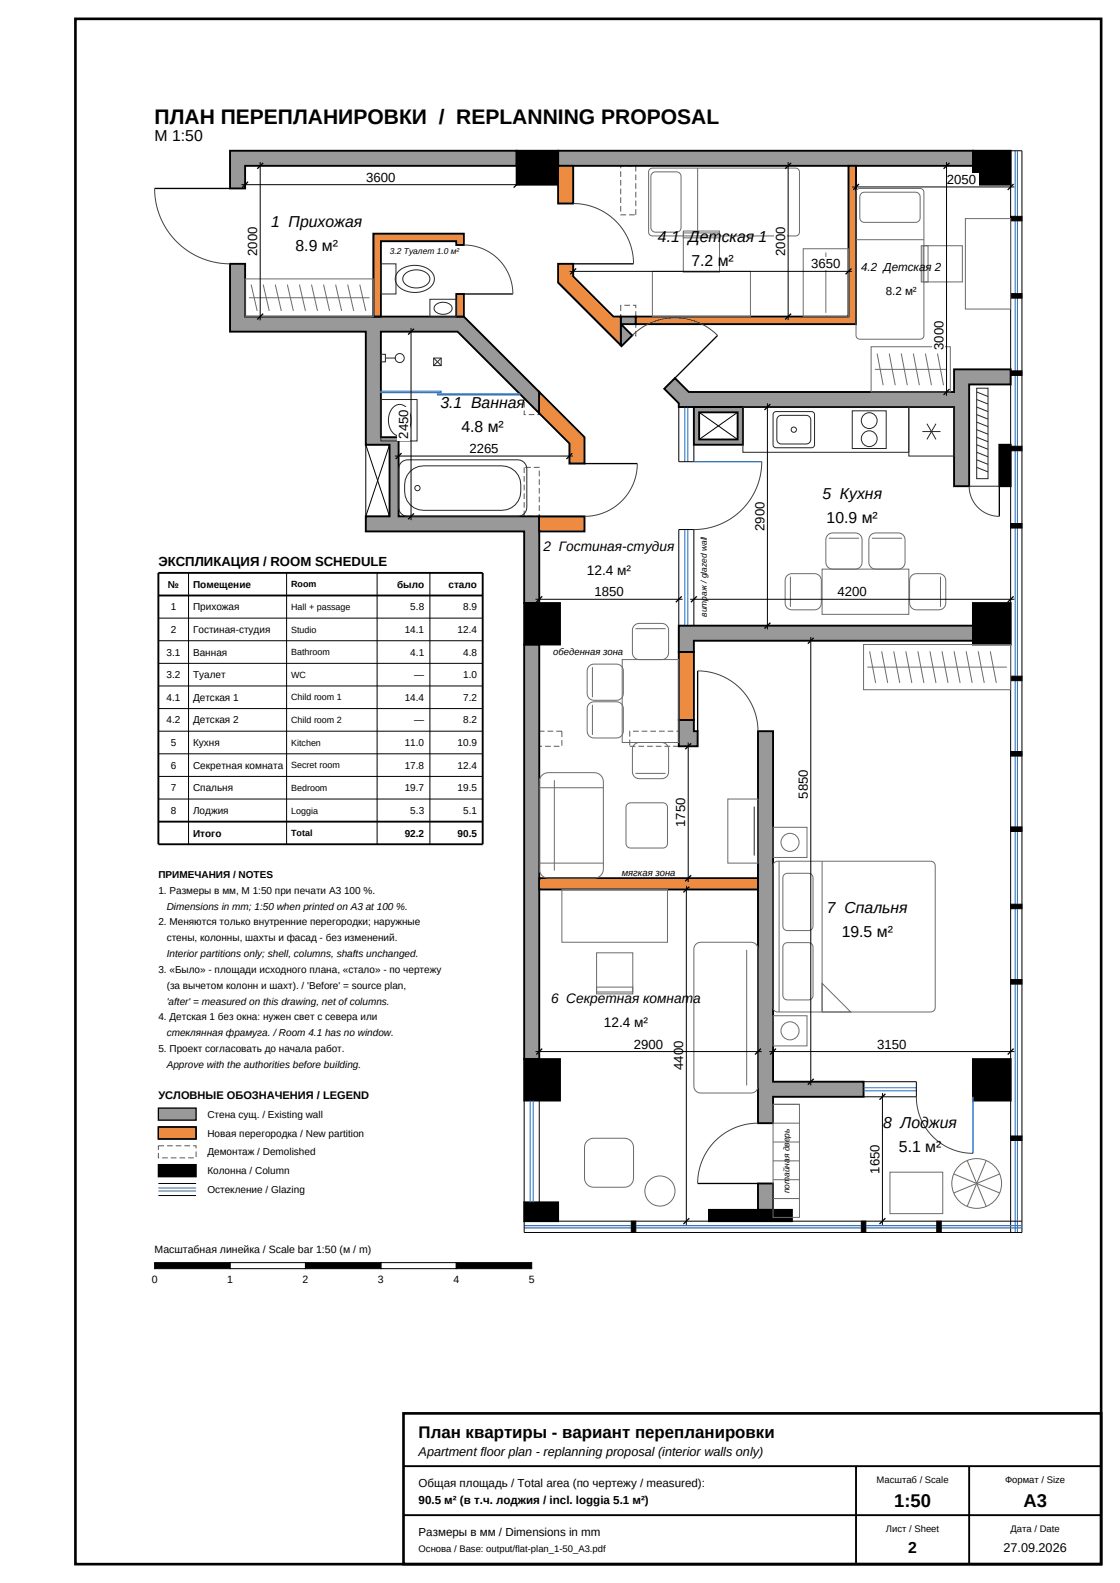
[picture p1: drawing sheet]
<svg xmlns="http://www.w3.org/2000/svg" width="297mm" height="420mm" viewBox="0 0 297 420" stroke-linecap="round" stroke-linejoin="round" font-family="sans-serif">
<path d="M164.6 44h4v13h-4zM164.6 81h4v3h-4zM164.7 86h3.9v3.1l-.5-.5-.4 .4zM139 105.7l4 4v.3h-4zM139 124h4v13h-4zM143 194h6v4h-6zM167 194h13v4h-13z" fill="none" stroke="#595959" stroke-width=".27" stroke-dasharray="1.5 .8" stroke-linecap="butt"/>
<path d="M179 100.3l3.7 3.7h70.3v-6h15v4h-11v27h-4v-21h-73v-1l-3.9-3.9z" fill-rule="evenodd" fill="#999"/>
<path d="M179 100.3l3.7 3.7h70.3v-6h15v4h-11v27h-4v-21h-73v-1l-3.9-3.9z" fill="none" stroke="#000" stroke-width=".5"/>
<path d="M148 40h110v4h-110z" fill-rule="evenodd" fill="#999"/>
<path d="M148 40h110v4h-110z" fill="none" stroke="#000" stroke-width=".5"/>
<path d="M180 166h78v4h-74v3h-4z" fill-rule="evenodd" fill="#999"/>
<path d="M180 166h78v4h-74v3h-4z" fill="none" stroke="#000" stroke-width=".5"/>
<path d="M201 194h4v93h24v4h-24v7h-4z" fill-rule="evenodd" fill="#999"/>
<path d="M201 194h4v93h24v4h-24v7h-4z" fill="none" stroke="#000" stroke-width=".5"/>
<path d="M201 314h4v7h-4z" fill-rule="evenodd" fill="#999"/>
<path d="M201 314h4v7h-4z" fill="none" stroke="#000" stroke-width=".5"/>
<path d="M180 191h4v3h1v4h-5z" fill-rule="evenodd" fill="#999"/>
<path d="M180 191h4v3h1v4h-5z" fill="none" stroke="#000" stroke-width=".5"/>
<path d="M164.6 84h4v2h-3.9l3 3-2.9 2.8-.2-.2z" fill-rule="evenodd" fill="#999"/>
<path d="M164.6 84h4v2h-3.9l3 3-2.9 2.8-.2-.2z" fill="none" stroke="#000" stroke-width=".5"/>
<path d="M61 70h4v14h58l20 20v5.7l-21.7-21.7h-20.3v28h4.7v21h37.3v23h-4v-19h-42v-4h6.3v-19h-6.3v-30h-36z" fill-rule="evenodd" fill="#999"/>
<path d="M61 70h4v14h58l20 20v5.7l-21.7-21.7h-20.3v28h4.7v21h37.3v23h-4v-19h-42v-4h6.3v-19h-6.3v-30h-36z" fill="none" stroke="#000" stroke-width=".5"/>
<path d="M139 171h4v110h-4z" fill-rule="evenodd" fill="#999"/>
<path d="M139 171h4v110h-4z" fill="none" stroke="#000" stroke-width=".5"/>
<path d="M61 40h76v4h-72v6h-4z" fill-rule="evenodd" fill="#999"/>
<path d="M61 40h76v4h-72v6h-4z" fill="none" stroke="#000" stroke-width=".5"/>
<path d="M168.6 84h56.4v-40h2v42h-58.4z" fill-rule="evenodd" fill="#ed8c40"/>
<path d="M168.6 84h56.4v-40h2v42h-58.4z" fill="none" stroke="#000" stroke-width=".5"/>
<path d="M143 233h58v3h-58z" fill-rule="evenodd" fill="#ed8c40"/>
<path d="M143 233h58v3h-58z" fill="none" stroke="#000" stroke-width=".5"/>
<path d="M180 173h4v18h-4z" fill-rule="evenodd" fill="#ed8c40"/>
<path d="M180 173h4v18h-4z" fill="none" stroke="#000" stroke-width=".5"/>
<path d="M148 70h4v3.3l10.7 10.7h1.9v7.6l-16.6-16.6z" fill-rule="evenodd" fill="#ed8c40"/>
<path d="M148 70h4v3.3l10.7 10.7h1.9v7.6l-16.6-16.6z" fill="none" stroke="#000" stroke-width=".5"/>
<path d="M143 104l12 12v7h-4v-5.3l-8-8z" fill-rule="evenodd" fill="#ed8c40"/>
<path d="M143 104l12 12v7h-4v-5.3l-8-8z" fill="none" stroke="#000" stroke-width=".5"/>
<path d="M143 137h12v4h-12z" fill-rule="evenodd" fill="#ed8c40"/>
<path d="M143 137h12v4h-12z" fill="none" stroke="#000" stroke-width=".5"/>
<path d="M148 44h4v10h-4z" fill-rule="evenodd" fill="#ed8c40"/>
<path d="M148 44h4v10h-4z" fill="none" stroke="#000" stroke-width=".5"/>
<path d="M99 62h24v3h-2v-1h-20v20h-2z" fill-rule="evenodd" fill="#ed8c40"/>
<path d="M99 62h24v3h-2v-1h-20v20h-2z" fill="none" stroke="#000" stroke-width=".5"/>
<path d="M121 78h2v6h-2z" fill-rule="evenodd" fill="#ed8c40"/>
<path d="M137 40h11v9h-11zM258 40h10v9h-10zM121 78h2v6h-2zM265 118h3v11h-3zM139 160h9.5v11h-9.5zM258 160h10v11h-10zM139 281h9.5v11h-9.5zM258 281h10v11h-10zM139 319h9v5h-9zM188 321h22v3h-22z" fill="none" stroke="#000" stroke-width=".5"/>
<g fill="#000">
<path d="M137 40h11v9h-11z" fill-rule="evenodd"/>
<path d="M258 40h10v9h-10z" fill-rule="evenodd"/>
<path d="M265 118h3v11h-3z" fill-rule="evenodd"/>
<path d="M139 160h9.5v11h-9.5z" fill-rule="evenodd"/>
<path d="M258 160h10v11h-10z" fill-rule="evenodd"/>
<path d="M139 281h9.5v11h-9.5z" fill-rule="evenodd"/>
<path d="M258 281h10v11h-10z" fill-rule="evenodd"/>
<path d="M139 319h9v5h-9z" fill-rule="evenodd"/>
<path d="M188 321h22v3h-22z" fill-rule="evenodd"/>
</g>
<path d="M97 118h6.3v19h-6.3zM97 118l6.3 19M103.3 118l-6.3 19M180 108h4v14.5h-4zM180 140.5h4v25.5h-4zM139 292v27M143 292v27M229 287h14v4h-14M271 324h-132v3h132v-287h-3v287" fill="none" stroke="#000" stroke-width=".27"/>
<path d="M269.2 40v287M269.8 40v287M181.6 108v14.5M182.4 108v14.5M181.6 140.5v25.5M182.4 140.5v25.5M140.6 292v27M141.4 292v27M229 288.6h14M229 289.4h14M139 325.2h132M139 325.8h132" fill="none" stroke="#1a6bc7" stroke-width=".27"/>
<g fill="#000" stroke="#000" stroke-width=".27">
<path d="M268 57.4h3v1.2h-3z" fill-rule="evenodd"/>
<path d="M268 77.9h3v1.2h-3z" fill-rule="evenodd"/>
<path d="M268 98.4h3v1.2h-3z" fill-rule="evenodd"/>
<path d="M268 118.4h3v1.2h-3z" fill-rule="evenodd"/>
<path d="M268 138.9h3v1.2h-3z" fill-rule="evenodd"/>
<path d="M268 179.4h3v1.2h-3z" fill-rule="evenodd"/>
<path d="M268 199.4h3v1.2h-3z" fill-rule="evenodd"/>
<path d="M268 219.4h3v1.2h-3z" fill-rule="evenodd"/>
<path d="M268 239.9h3v1.2h-3z" fill-rule="evenodd"/>
<path d="M268 259.9h3v1.2h-3z" fill-rule="evenodd"/>
<path d="M268 301.4h3v1.2h-3z" fill-rule="evenodd"/>
<path d="M167.4 324h1.2v3h-1.2z" fill-rule="evenodd"/>
<path d="M228.4 324h1.2v3h-1.2z" fill-rule="evenodd"/>
<path d="M248.4 324h1.2v3h-1.2z" fill-rule="evenodd"/>
</g>
<path d="M41 50h20M123 78h13M152 70h16M190.3 89l-11.3 11.3M155 123h14M265 129v8M185 178v16M185 314h16" fill="none" stroke="#000" stroke-width=".35"/>
<path d="M41 50l.4 3.8 1.1 3.7 1.7 3.4 2.7 3.2 2.9 2.5 3.7 1.9 3.7 1.1 3.8 .4M152 54l3.1 .3 2.9 .9 2.7 1.4 2.6 2.1 2.1 2.6 1.4 2.7 .9 2.9 .3 3.1M123 65l2.7 .3 2.4 .7 2.2 1.2 1.9 1.6 1.6 1.9 1.2 2.2 .8 2.6 .2 2.5M167.7 89l2.3-1.9 2.7-1.5 2.9-.9 3.4-.4 3.3 .4 2.9 .9 2.7 1.5 2.4 1.9M169 123l-.3 2.7-.8 2.8-1.3 2.3-1.7 2.1-2.1 1.7-2.6 1.4-2.5 .7-2.7 .3M202 122.5l-.3 3.4-1 3.3-1.6 3.1-2.4 2.9-2.9 2.4-3.1 1.6-3.3 1-3.4 .3M257 129l.1 1.5 .5 1.5 .7 1.4 1 1.3 1.2 .9 1.4 .8 1.6 .5 1.5 .1M185 178l3.3 .3 3 1 2.6 1.4 2.4 2 2.1 2.6 1.4 2.7 .9 2.9 .3 3.1M201 298l-3.3 .3-3 1-2.6 1.4-2.4 2-2.1 2.6-1.4 2.7-.9 2.9-.3 3.1M243 291l.3 2.9 .8 2.7 1.3 2.6 2 2.4 2.4 2 2.6 1.3 2.7 .8 2.9 .3" fill="none" stroke="#404040" stroke-width=".27"/>
<path d="M184 122.5h18M258 291v15" fill="none" stroke="#1a6bc7" stroke-width=".35"/>
<path d="M257 129h8" fill="none" stroke="#262626" stroke-width=".27"/>
<path d="M184 108v10h13v-10zM185.4 109.4h10.2v7.2h-10.2z" fill-rule="evenodd" fill="#999"/>
<path d="M184 108h13v10h-13zM185.4 109.4h10.2v7.2h-10.2z" fill="none" stroke="#000" stroke-width=".5"/>
<path d="M185.4 109.4l10.2 7.2M195.6 109.4l-10.2 7.2" fill="none" stroke="#000" stroke-width=".27"/>
<path d="M65 74h34v10h-34zM66 79h32M66.6 75.5l1.6 7M69.8 75.5l1.6 7M73 75.5l1.6 7M76.2 75.5l1.6 7M79.4 75.5l1.6 7M82.6 75.5l1.6 7M85.8 75.5l1.6 7M89 75.5l1.6 7M92.2 75.5l1.6 7M95.4 75.5l1.6 7" fill="none" stroke="#6b6b6b" stroke-width=".27"/>
<path d="M101 70h4v8h-4zM105.9 71.8a6.5 6.5 0 0 1 8.9 .8 3.1 3.1 0 0 1-2.2 4.5 6.1 6.1 0 0 1-7.6-2.2l-.2-.9 .2-.9zM107.3 72.8a4.4 4.4 0 0 1 6.6 .6 2.48 2.48 0 0 1-2.6 2.9 3.8 3.8 0 0 1-4.5-2l.1-.9zM114 79.4h7v4.6h-7zM115.4 81a2.86 2.86 0 0 1 4.5 .6 2.32 2.32 0 0 1-3.3 1.7 1.45 1.45 0 0 1-1.2-2.3z" fill="none" stroke="#262626" stroke-width=".27"/>
<path d="M101 103.8h16v.4h-16z" fill-rule="evenodd" fill="#bfdef7" stroke="#1a6bc7" stroke-width=".27"/>
<path d="M116 104.5h21.8v.3h-21.8z" fill="none" stroke="#1a6bc7" stroke-width=".27"/>
<g fill="none" stroke="#262626" stroke-width=".27">
<path d="M101 94h1.2v2h-1.2zM102.2 95h2.8M115 95h2v2h-2zM115 95l2 2M117 95l-2 2M101 106h9.6v11h-9.6zM104.2 108.2a2.56 2.56 0 0 1 2.6-.8 2.56 2.56 0 0 1 1.8 2 4.8 4.8 0 0 1-1.8 6.2 3 3 0 0 1-3.7-3 5.3 5.3 0 0 1 1.1-4.4zM197 108h44v12h-44zM205.2 109.4l.6-.2h9.4l.6 .2 .2 .6v8l-.2 .6-.6 .2h-9.4l-.6-.2-.2-.6v-8zM206.4 110.6l.8-.4h6.6l.8 .4 .4 .8v5.2l-.4 .8-.8 .4h-6.6l-.8-.4-.4-.8v-5.2zM226 109h9v10h-9zM241 108h12v13h-12z"/>
<path d="M244.6 114.5h4.8M245.8 112.4l2.4 4.2M248.2 112.4l-2.4 4.2M259 103h3v24h-3zM259 104l3 1.2M259 106l3 1.2M259 108l3 1.2M259 110l3 1.2M259 112l3 1.2M259 114l3 1.2M259 116l3 1.2M259 118l3 1.2"/>
<path d="M259 120l3 1.2M106.4 122.7l.5-.4 1.2-.3h29.2a2.4 2.4 0 0 1 2.4 2.4v10.2a2.4 2.4 0 0 1-2.4 2.4h-29.2a2.4 2.4 0 0 1-2.4-2.4v-10.2l.3-1.2zM108.8 125.1l1-.8 1.2-.5 1.3-.2h20.8a5 5 0 0 1 5 5 5.9 5.9 0 0 1-2.5 6.1l-1.2 .5-1.3 .2h-20.8a5 5 0 0 1-5-5 6.1 6.1 0 0 1 1.5-5.3zM259 122l3 1.2M259 124l3 1.2M200 214v13"/>
<circle cx="106" cy="95" r="1.2"/>
<circle cx="210.5" cy="114" r=".7"/>
<circle cx="230.5" cy="116.4" r="2.1"/>
<circle cx="230.5" cy="111.6" r="2.1"/>
<circle cx="110.7" cy="129.5" r=".7"/>
</g>
<g fill="none" stroke="#6b6b6b" stroke-width=".27">
<path d="M172.3 44.9l.7-.3 38.5 .1 .4 .4 .1 .5-.1 16.5-.4 .4-.5 .1-38.5-.1-.4-.4-.1-.5v-16zM173 46l.8-.4h5.6l.6 .2 .4 .4 .2 .6v13.6l-.2 .6-.4 .4-.6 .2h-5.6l-.6-.2-.4-.4-.2-.6v-13.6zM185 44.6v18M227.3 50.3l.7-.3h16l.5 .1 .4 .4 .1 38.5-.1 .5-.4 .4-16.5 .1-.5-.1-.4-.4-.1-38.5zM228.4 51.4l.8-.4h13.6l.6 .2 .4 .4 .2 .6v5.6l-.2 .6-.4 .4-.6 .2h-13.6l-.6-.2-.4-.4-.2-.6v-5.6zM256 58h12v24h-12zM173 72h26v12h-26zM181.2 61.8h9.6v10.4h-9.6zM181.2 61.3h9.6v1.8h-9.6zM213 66h12v18h-12zM219 67v16M227 63.6h18"/>
<path d="M244.3 65.2h1.8v9.6h-1.8zM244.8 65.2h10.4v9.6h-10.4zM231 92h21v12h-21zM232 98h19M232.6 93.8l1.6 8.4M235.8 93.8l1.6 8.4M239 93.8l1.6 8.4M242.2 93.8l1.6 8.4M245.4 93.8l1.6 8.4M248.6 93.8l1.6 8.4M208.7 152.7l1.3-.5h6a1.8 1.8 0 0 1 1.8 1.8v6a1.8 1.8 0 0 1-1.8 1.8h-6a1.8 1.8 0 0 1-1.8-1.8v-6zM209.6 153v8"/>
<path d="M218 151h23v12h-23zM219.5 141.9l1.3-.5h6a1.8 1.8 0 0 1 1.8 1.8v6a1.8 1.8 0 0 1-1.8 1.8h-6a1.8 1.8 0 0 1-1.8-1.8v-6zM219.8 142.8h8M230.9 141.9l1.3-.5h6a1.8 1.8 0 0 1 1.8 1.8v6a1.8 1.8 0 0 1-1.8 1.8h-6a1.8 1.8 0 0 1-1.8-1.8v-6zM231.2 142.8h8M241.7 152.7l1.3-.5h6a1.8 1.8 0 0 1 1.8 1.8v6a1.8 1.8 0 0 1-1.8 1.8h-6a1.8 1.8 0 0 1-1.8-1.8v-6zM249.4 153v8M156.2 176.7l1.3-.5h6a1.8 1.8 0 0 1 1.8 1.8v6a1.8 1.8 0 0 1-1.8 1.8h-6a1.8 1.8 0 0 1-1.8-1.8v-6zM157.1 177v8M165 175h15v22h-15zM168.2 165.9l1.3-.5h6a1.8 1.8 0 0 1 1.8 1.8v6a1.8 1.8 0 0 1-1.8 1.8h-6a1.8 1.8 0 0 1-1.8-1.8v-6zM168.5 166.8h8"/>
<path d="M229 171h39v12h-39zM230 177h37M230.6 172.8l1.6 8.4M233.8 172.8l1.6 8.4M237 172.8l1.6 8.4M240.2 172.8l1.6 8.4M243.4 172.8l1.6 8.4M246.6 172.8l1.6 8.4M249.8 172.8l1.6 8.4M253 172.8l1.6 8.4M256.2 172.8l1.6 8.4M259.4 172.8l1.6 8.4"/>
<path d="M262.6 172.8l1.6 8.4M156.2 186.7l1.3-.5h6a1.8 1.8 0 0 1 1.8 1.8v6a1.8 1.8 0 0 1-1.8 1.8h-6a1.8 1.8 0 0 1-1.8-1.8v-6zM157.1 187v8M168.2 197.5l1.3-.5h6a1.8 1.8 0 0 1 1.8 1.8v6a1.8 1.8 0 0 1-1.8 1.8h-6a1.8 1.8 0 0 1-1.8-1.8v-6zM143 209h17M143.7 205.7l.5-.4 1.2-.3h12.2a2.4 2.4 0 0 1 2.4 2.4v23.2a2.4 2.4 0 0 1-2.4 2.4h-12.2a2.4 2.4 0 0 1-2.4-2.4v-23.2l.1-.6zM147 207v24M166.4 213.4l.8-.4h8.6l.8 .4 .4 .8v9.6l-.4 .8-.8 .4h-8.6l-.8-.4-.4-.8v-9.6zM168.5 205.2h8M193 212h8v17h-8zM205 219.5h9v8h-9zM143 229h17"/>
<path d="M149 236h28v14h-28zM205.4 228.9l.8-.4h40.6l.8 .4 .4 .8v37.6l-.4 .8-.8 .4h-40.6l-.8-.4-.4-.8v-37.6zM206.6 228.5v40M208 232.1l.8-.4h5.6l.6 .2 .4 .4 .2 .6v12.8l-.2 .6-.4 .4-.6 .2h-5.6l-.6-.2-.4-.4-.2-.6v-12.8zM218 228.5v40M158.2 252.8h9.6v10.4h-9.6zM184.5 250.5l1.3-.5h13.4a1.8 1.8 0 0 1 1.8 1.8v36.4a1.8 1.8 0 0 1-1.8 1.8h-13.4a1.8 1.8 0 0 1-1.8-1.8v-36.4zM198 252v36M208 250.5l.8-.4h5.6l.6 .2 .4 .4 .2 .6v12.8l-.2 .6-.4 .4-.6 .2h-5.6l-.6-.2-.4-.4-.2-.6v-12.8zM158.2 261.9h9.6v1.8h-9.6zM205 269.5h9v8h-9zM218 260.9l7.6 7.6h-7.6z"/>
<path d="M205 293h7v30h-7zM205 293h7M205 298h7M155.7 302.7l1.1-.6 .6-.1h8.2a2.4 2.4 0 0 1 2.4 2.4v8.2a2.4 2.4 0 0 1-2.4 2.4h-8.2a2.4 2.4 0 0 1-2.4-2.4v-8.2l.3-1.2zM205 303h7M205 308h7M205 313h7M205 318h7M236 311h14v11h-14zM252.9 311.5l12.2 5M256.5 307.9l5 12.2M261.5 307.9l-5 12.2"/>
<path d="M265.1 311.5l-12.2 5"/>
<circle cx="209.5" cy="223.5" r="2.4"/>
<circle cx="209.5" cy="273.5" r="2.4"/>
<circle cx="175" cy="316" r="4"/>
<circle cx="259" cy="314" r="6.6"/>
</g>
<path d="M64 49h74" fill="none" stroke="#000" stroke-width=".27"/>
<path d="M65.8 48.2l-1.6 1.6M137.8 48.2l-1.6 1.6" fill="none" stroke="#000" stroke-width=".35"/>
<path d="M96.6 45.3h8.8v3.3h-8.8z" fill-rule="evenodd" fill="#fff"/>
<path d="M69 43v42" fill="none" stroke="#000" stroke-width=".27"/>
<path d="M69.8 43.2l-1.6 1.6M69.8 83.2l-1.6 1.6" fill="none" stroke="#000" stroke-width=".35"/>
<path d="M65.4 59.6h3.2v8.8h-3.2z" fill-rule="evenodd" fill="#fff"/>
<path d="M151 72h75" fill="none" stroke="#000" stroke-width=".27"/>
<path d="M152.8 71.2l-1.6 1.6M225.8 71.2l-1.6 1.6" fill="none" stroke="#000" stroke-width=".35"/>
<path d="M214.6 68.3h8.8v3.3h-8.8z" fill-rule="evenodd" fill="#fff"/>
<path d="M209 43v42" fill="none" stroke="#000" stroke-width=".27"/>
<path d="M209.8 43.2l-1.6 1.6M209.8 83.2l-1.6 1.6" fill="none" stroke="#000" stroke-width=".35"/>
<path d="M205.3 59.6h3.3v8.8h-3.3z" fill-rule="evenodd" fill="#fff"/>
<path d="M226 49.6h43" fill="none" stroke="#000" stroke-width=".27"/>
<path d="M227.8 48.8l-1.6 1.6M268.8 48.8l-1.6 1.6" fill="none" stroke="#000" stroke-width=".35"/>
<path d="M250.6 45.9h8.8v3.3h-8.8z" fill-rule="evenodd" fill="#fff"/>
<path d="M251 43v62" fill="none" stroke="#000" stroke-width=".27"/>
<path d="M251.8 43.2l-1.6 1.6M251.8 103.2l-1.6 1.6" fill="none" stroke="#000" stroke-width=".35"/>
<path d="M247.3 84.6h3.3v8.8h-3.3z" fill-rule="evenodd" fill="#fff"/>
<path d="M109 87v51" fill="none" stroke="#000" stroke-width=".27"/>
<path d="M109.8 87.2l-1.6 1.6M109.8 136.2l-1.6 1.6" fill="none" stroke="#000" stroke-width=".35"/>
<path d="M105.3 108.1h3.4v8.8h-3.4z" fill-rule="evenodd" fill="#fff"/>
<path d="M104.7 121h47.3" fill="none" stroke="#000" stroke-width=".27"/>
<path d="M106.5 120.2l-1.6 1.6M151.8 120.2l-1.6 1.6" fill="none" stroke="#000" stroke-width=".35"/>
<path d="M124 117.3h8.7v3.3h-8.7z" fill-rule="evenodd" fill="#fff"/>
<path d="M142 159h39" fill="none" stroke="#000" stroke-width=".27"/>
<path d="M143.8 158.2l-1.6 1.6M180.8 158.2l-1.6 1.6" fill="none" stroke="#000" stroke-width=".35"/>
<path d="M157.1 155.3h8.8v3.3h-8.8z" fill-rule="evenodd" fill="#fff"/>
<path d="M203.5 107v60" fill="none" stroke="#000" stroke-width=".27"/>
<path d="M204.3 107.2l-1.6 1.6M204.3 165.2l-1.6 1.6" fill="none" stroke="#000" stroke-width=".35"/>
<path d="M199.8 132.6h3.3v8.8h-3.3z" fill-rule="evenodd" fill="#fff"/>
<path d="M183 159h86" fill="none" stroke="#000" stroke-width=".27"/>
<path d="M184.8 158.2l-1.6 1.6M268.8 158.2l-1.6 1.6" fill="none" stroke="#000" stroke-width=".35"/>
<path d="M221.6 155.3h8.8v3.3h-8.8z" fill-rule="evenodd" fill="#fff"/>
<path d="M182.5 197v37" fill="none" stroke="#000" stroke-width=".27"/>
<path d="M183.3 197.2l-1.6 1.6M183.3 232.2l-1.6 1.6" fill="none" stroke="#000" stroke-width=".35"/>
<path d="M178.9 211.1h3.3v8.8h-3.3z" fill-rule="evenodd" fill="#fff"/>
<path d="M215 169v119" fill="none" stroke="#000" stroke-width=".27"/>
<path d="M215.8 169.2l-1.6 1.6M215.8 286.2l-1.6 1.6" fill="none" stroke="#000" stroke-width=".35"/>
<path d="M211.4 203.6h3.3v8.8h-3.3z" fill-rule="evenodd" fill="#fff"/>
<path d="M204 279h65" fill="none" stroke="#000" stroke-width=".27"/>
<path d="M205.8 278.2l-1.6 1.6M268.8 278.2l-1.6 1.6" fill="none" stroke="#000" stroke-width=".35"/>
<path d="M232.1 275.3h8.8v3.3h-8.8z" fill-rule="evenodd" fill="#fff"/>
<path d="M182 235v90" fill="none" stroke="#000" stroke-width=".27"/>
<path d="M182.8 235.2l-1.6 1.6M182.8 323.2l-1.6 1.6" fill="none" stroke="#000" stroke-width=".35"/>
<path d="M178.4 275.6h3.3v8.8h-3.3z" fill-rule="evenodd" fill="#fff"/>
<path d="M142 279h60" fill="none" stroke="#000" stroke-width=".27"/>
<path d="M143.8 278.2l-1.6 1.6M201.8 278.2l-1.6 1.6" fill="none" stroke="#000" stroke-width=".35"/>
<path d="M167.6 275.3h8.8v3.3h-8.8z" fill-rule="evenodd" fill="#fff"/>
<path d="M234 290v35" fill="none" stroke="#000" stroke-width=".27"/>
<path d="M234.8 290.2l-1.6 1.6M234.8 323.2l-1.6 1.6" fill="none" stroke="#000" stroke-width=".35"/>
<path d="M230.3 303.1h3.3v8.8h-3.3z" fill-rule="evenodd" fill="#fff"/>
<path d="M20 5h272v410h-272z" fill="none" stroke="#000" stroke-width=".7" stroke-linecap="butt"/>
<path d="M42 152h86v72h-86zM42 158h86M42 218h86" fill="none" stroke="#000" stroke-width=".5"/>
<g fill="none" stroke="#000" stroke-width=".27">
<path d="M50 152v72M76 152v72M100 152v72M114 152v72M42 164h86M42 170h86M42 176h86M42 182h86M42 188h86M42 194h86M42 200h86M42 206h86"/>
<path d="M42 212h86"/>
</g>
<path d="M42 294h10v3.2h-10z" fill-rule="evenodd" fill="#999" stroke="#000" stroke-width=".35"/>
<path d="M42 299h10v3.2h-10z" fill-rule="evenodd" fill="#ed8c40" stroke="#000" stroke-width=".35"/>
<path d="M42 299h10v3.2h-10z" fill="none" stroke="#000" stroke-width=".35"/>
<path d="M42 304h10v3.2h-10z" fill="none" stroke="#595959" stroke-width=".27" stroke-dasharray="1.5 .8" stroke-linecap="butt"/>
<path d="M42 309h10v3.2h-10z" fill-rule="evenodd" fill="#000" stroke="#000" stroke-width=".35"/>
<path d="M42 314h10M42 317.2h10M61 335h20v1.6h-20zM101 335h20v1.6h-20z" fill="none" stroke="#000" stroke-width=".27"/>
<path d="M42 315.2h10M42 316h10" fill="none" stroke="#1a6bc7" stroke-width=".27"/>
<g fill="#000" stroke="#000" stroke-width=".27">
<path d="M41 335h20v1.6h-20z" fill-rule="evenodd"/>
<path d="M81 335h20v1.6h-20z" fill-rule="evenodd"/>
<path d="M121 335h20v1.6h-20z" fill-rule="evenodd"/>
</g>
<path d="M107 375h185v40h-185z" fill="none" stroke="#000" stroke-width=".7" stroke-linecap="butt"/>
<path d="M107 389h185M227 389v26M257 389v26M107 402h185" fill="none" stroke="#000" stroke-width=".5"/>
<text font-size="5.6" x="41" y="33">ПЛАН ПЕРЕПЛАНИРОВКИ / REPLANNING PROPOSAL</text>
<g font-size="4.9">
<text x="237.1" y="399.7">1:50</text>
<text x="271.4" y="399.7">A3</text>
</g>
<text font-size="4.5" x="111" y="381.6">План квартиры - вариант перепланировки</text>
<g font-size="4.2">
<text x="41" y="37.5">М 1:50</text>
<text x="71.9" y="60.3">1 Прихожая</text>
<text x="174.5" y="64.3">4.1 Детская 1</text>
<text x="78.4" y="66.7">8.9 м²</text>
<text x="183.4" y="70.7">7.2 м²</text>
<text x="116.8" y="108.3">3.1 Ванная</text>
<text x="122.4" y="114.7">4.8 м²</text>
<text x="218.1" y="132.3">5 Кухня</text>
<text x="219.2" y="138.7">10.9 м²</text>
<text x="219.3" y="242.3">7 Спальня</text>
<text x="223.2" y="248.7">19.5 м²</text>
<text x="234.2" y="299.3">8 Лоджия</text>
<text x="238.4" y="305.7">5.1 м²</text>
<text x="240.8" y="412">2</text>
</g>
<g font-size="3.6">
<text x="144.2" y="146.1">2 Гостиная-студия</text>
<text x="155.6" y="152.5">12.4 м²</text>
<text x="146.1" y="266.1">6 Секретная комната</text>
<text x="160.1" y="272.5">12.4 м²</text>
</g>
<g font-size="3.5">
<text x="97.1" y="48.2">3600</text>
<text x="251.1" y="48.8">2050</text>
<text x="68.2" y="67.9" transform="rotate(-90 68.2 67.9)">2000</text>
<text x="208.2" y="67.9" transform="rotate(-90 208.2 67.9)">2000</text>
<text x="215.1" y="71.2">3650</text>
<text x="250.2" y="92.9" transform="rotate(-90 250.2 92.9)">3000</text>
<text x="108.2" y="116.4" transform="rotate(-90 108.2 116.4)">2450</text>
<text x="124.5" y="120.2">2265</text>
<text x="202.7" y="140.9" transform="rotate(-90 202.7 140.9)">2900</text>
<text x="42" y="150.2">ЭКСПЛИКАЦИЯ / ROOM SCHEDULE</text>
<text x="157.6" y="158.2">1850</text>
<text x="222.1" y="158.2">4200</text>
<text x="214.2" y="211.9" transform="rotate(-90 214.2 211.9)">5850</text>
<text x="181.7" y="219.4" transform="rotate(-90 181.7 219.4)">1750</text>
<text x="168.1" y="278.2">2900</text>
<text x="232.6" y="278.2">3150</text>
<text x="181.2" y="283.9" transform="rotate(-90 181.2 283.9)">4400</text>
<text x="233.2" y="311.4" transform="rotate(-90 233.2 311.4)">1650</text>
</g>
<g font-size="3.4">
<text x="111" y="386.2">Apartment floor plan - replanning proposal (interior walls only)</text>
<text x="266.1" y="411.7">27.09.2026</text>
</g>
<g font-size="3.1">
<text x="228.3" y="71.9">4.2 Детская 2</text>
<text x="234.9" y="78.3">8.2 м²</text>
<text x="111" y="394.6">Общая площадь / Total area (по чертежу / measured):</text>
<text x="111" y="399.1">90.5 м² (в т.ч. лоджия / incl. loggia 5.1 м²)</text>
<text x="111" y="407.6">Размеры в мм / Dimensions in mm</text>
</g>
<text font-size="2.9" x="42" y="291.6">УСЛОВНЫЕ ОБОЗНАЧЕНИЯ / LEGEND</text>
<g font-size="2.8">
<text x="41" y="332.5">Масштабная линейка / Scale bar 1:50 (м / m)</text>
<text x="40.2" y="340.5">0</text>
<text x="60.2" y="340.5">1</text>
<text x="80.2" y="340.5">2</text>
<text x="100.2" y="340.5">3</text>
<text x="120.2" y="340.5">4</text>
<text x="140.2" y="340.5">5</text>
</g>
<g font-size="2.7">
<text x="44.5" y="155.9">№</text>
<text x="51.2" y="155.9">Помещение</text>
<text x="105.3" y="155.9">было</text>
<text x="118.9" y="155.9">стало</text>
<text x="45.3" y="161.9">1</text>
<text x="51.2" y="161.9">Прихожая</text>
<text x="108.8" y="161.9">5.8</text>
<text x="122.8" y="161.9">8.9</text>
<text x="45.3" y="167.9">2</text>
<text x="51.2" y="167.9">Гостиная-студия</text>
<text x="107.3" y="167.9">14.1</text>
<text x="121.3" y="167.9">12.4</text>
<text x="44.2" y="173.9">3.1</text>
<text x="51.2" y="173.9">Ванная</text>
<text x="108.8" y="173.9">4.1</text>
<text x="122.8" y="173.9">4.8</text>
<text x="44.2" y="179.9">3.2</text>
<text x="51.2" y="179.9">Туалет</text>
<text x="109.8" y="179.9">—</text>
<text x="122.8" y="179.9">1.0</text>
<text x="44.2" y="185.9">4.1</text>
<text x="51.2" y="185.9">Детская 1</text>
<text x="107.3" y="185.9">14.4</text>
<text x="122.8" y="185.9">7.2</text>
<text x="44.2" y="191.9">4.2</text>
<text x="51.2" y="191.9">Детская 2</text>
<text x="109.8" y="191.9">—</text>
<text x="122.8" y="191.9">8.2</text>
<text x="45.3" y="197.9">5</text>
<text x="51.2" y="197.9">Кухня</text>
<text x="107.3" y="197.9">11.0</text>
<text x="121.3" y="197.9">10.9</text>
<text x="45.3" y="203.9">6</text>
<text x="51.2" y="203.9">Секретная комната</text>
<text x="107.3" y="203.9">17.8</text>
<text x="121.3" y="203.9">12.4</text>
<text x="45.3" y="209.9">7</text>
<text x="51.2" y="209.9">Спальня</text>
<text x="107.3" y="209.9">19.7</text>
<text x="121.3" y="209.9">19.5</text>
<text x="45.3" y="215.9">8</text>
<text x="51.2" y="215.9">Лоджия</text>
<text x="108.8" y="215.9">5.3</text>
<text x="122.8" y="215.9">5.1</text>
<text x="51.2" y="221.9">Итого</text>
<text x="107.3" y="221.9">92.2</text>
<text x="121.3" y="221.9">90.5</text>
<text x="42" y="232.9">ПРИМЕЧАНИЯ / NOTES</text>
<text x="42" y="237.1">1. Размеры в мм, М 1:50 при печати A3 100 %.</text>
<text x="42" y="245.5">2. Меняются только внутренние перегородки; наружные</text>
<text x="44.2" y="241.3">Dimensions in mm; 1:50 when printed on A3 at 100 %.</text>
<text x="44.2" y="249.7">стены, колонны, шахты и фасад - без изменений.</text>
<text x="44.2" y="253.9">Interior partitions only; shell, columns, shafts unchanged.</text>
<text x="42" y="258.1">3. «Было» - площади исходного плана, «стало» - по чертежу</text>
<text x="44.2" y="262.3">(за вычетом колонн и шахт). / 'Before' = source plan,</text>
<text x="44.2" y="266.5">'after' = measured on this drawing, net of columns.</text>
<text x="42" y="270.7">4. Детская 1 без окна: нужен свет с севера или</text>
<text x="44.2" y="274.9">стеклянная фрамуга. / Room 4.1 has no window.</text>
<text x="42" y="279.1">5. Проект согласовать до начала работ.</text>
<text x="44.2" y="283.3">Approve with the authorities before building.</text>
<text x="55" y="296.5">Стена сущ. / Existing wall</text>
<text x="55" y="301.5">Новая перегородка / New partition</text>
<text x="55" y="306.5">Демонтаж / Demolished</text>
<text x="55" y="311.5">Колонна / Column</text>
<text x="55" y="316.5">Остекление / Glazing</text>
</g>
<g font-size="2.5">
<text x="146.7" y="173.9">обеденная зона</text>
<text x="164.9" y="232.5">мягкая зона</text>
<text x="232.4" y="393.4">Масштаб / Scale</text>
<text x="266.5" y="393.4">Формат / Size</text>
<text x="234.9" y="406.4">Лист / Sheet</text>
<text x="268" y="406.4">Дата / Date</text>
<text x="111" y="411.9">Основа / Base: output/flat-plan_1-50_A3.pdf</text>
</g>
<g font-size="2.4">
<text x="77.2" y="155.8">Room</text>
<text x="77.2" y="161.8">Hall + passage</text>
<text x="77.2" y="167.8">Studio</text>
<text x="77.2" y="173.8">Bathroom</text>
<text x="77.2" y="179.8">WC</text>
<text x="77.2" y="185.8">Child room 1</text>
<text x="77.2" y="191.8">Child room 2</text>
<text x="77.2" y="197.8">Kitchen</text>
<text x="77.2" y="203.8">Secret room</text>
<text x="77.2" y="209.8">Bedroom</text>
<text x="77.2" y="215.8">Loggia</text>
<text x="77.2" y="221.8">Total</text>
</g>
<g font-size="2.2">
<text x="103.4" y="67.4">3.2 Туалет 1.0 м²</text>
<text x="187.4" y="163.6" transform="rotate(-90 187.4 163.6)">витраж / glazed wall</text>
<text x="209.4" y="316.6" transform="rotate(-90 209.4 316.6)">потайная дверь</text>
</g>
</svg>
